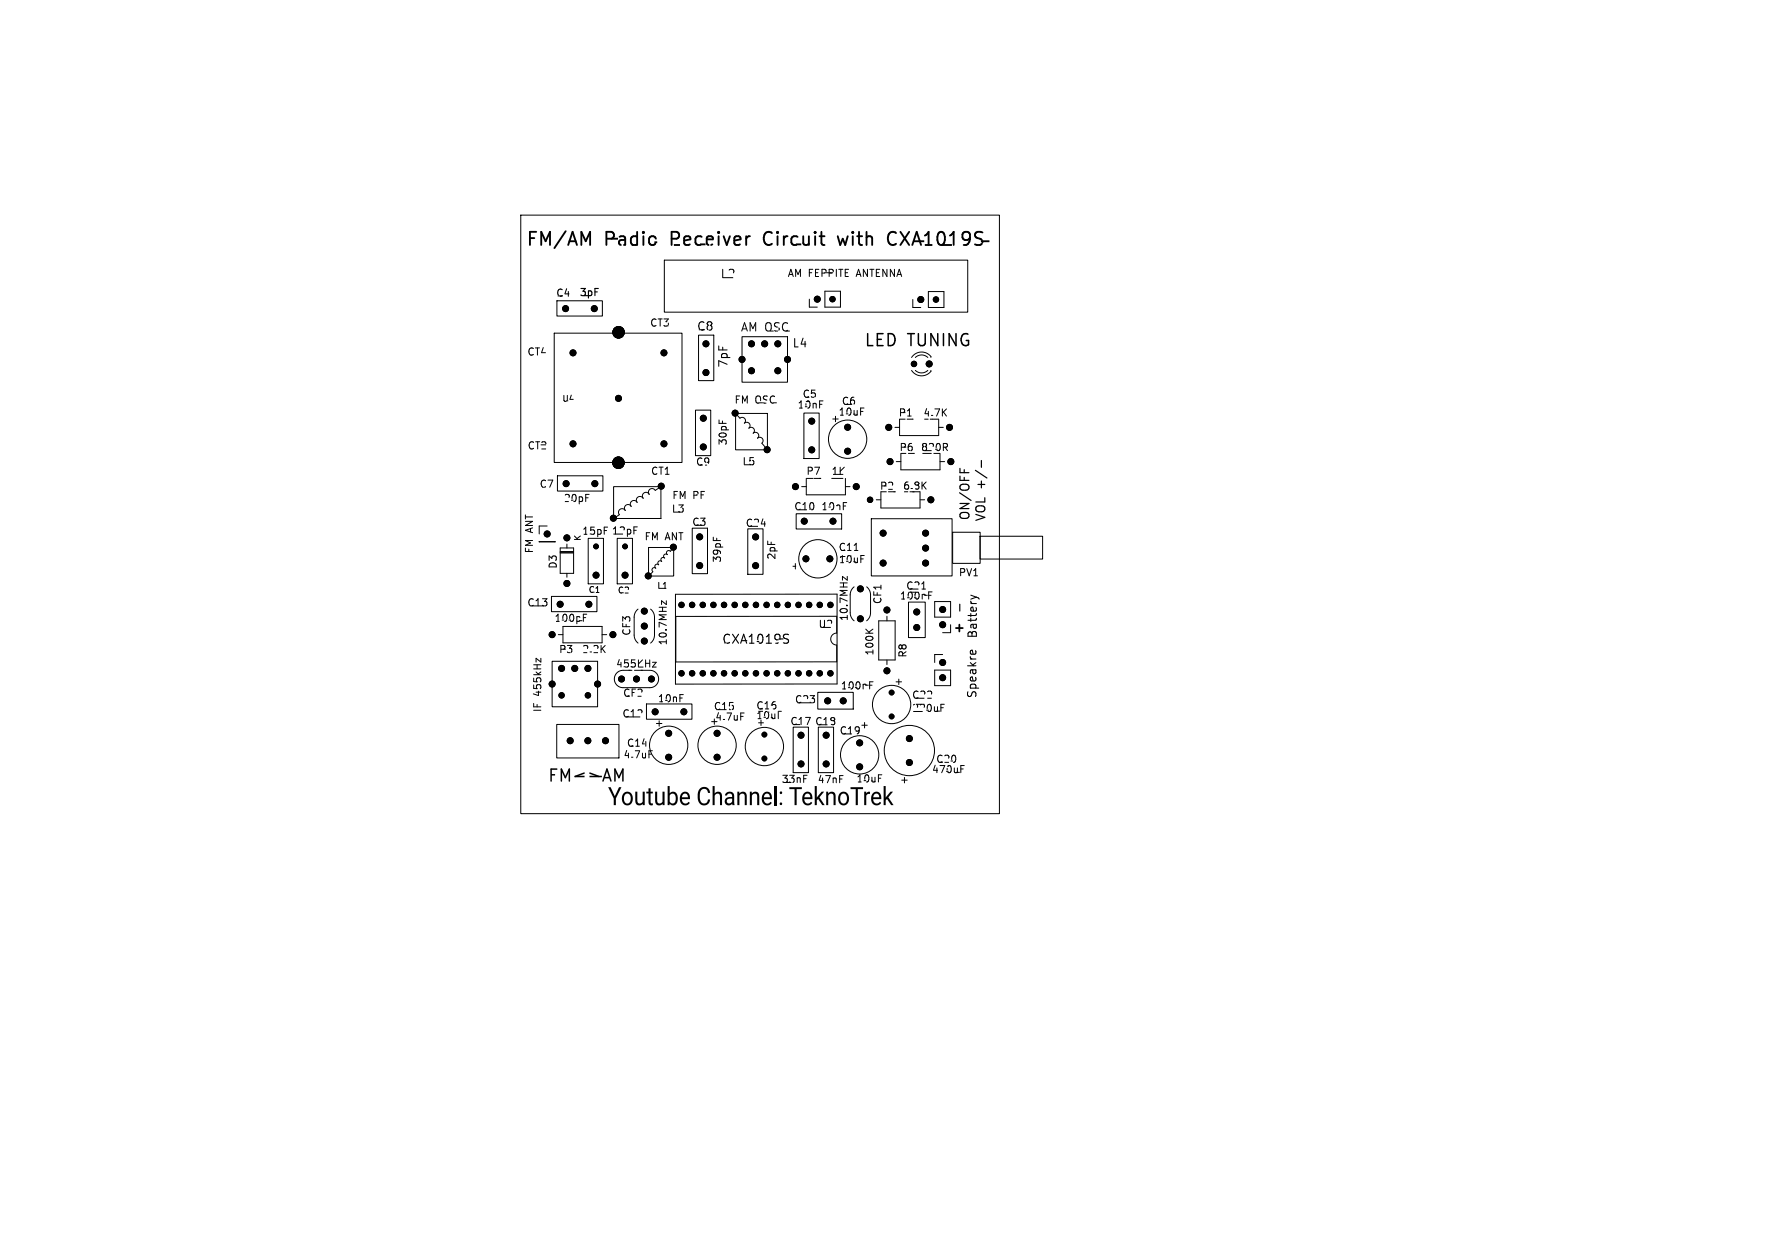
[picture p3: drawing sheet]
<svg xmlns="http://www.w3.org/2000/svg" width="297mm" height="210mm" viewBox="0 0 297 210" stroke-linecap="round" stroke-linejoin="round" font-family="sans-serif">
<path d="M103.4 129.9l.7-1.4v2" fill="none" stroke="#000" stroke-width=".25"/>
<path d="M140 39.5l.4 1.4M149.3 38.7a1.15 1.15 0 0 0-1 .9 1.15 1.15 0 0 0 .5 1.2l.5 .1M97.9 40.3l.7-1.6v2.2" fill="none" stroke="#000" stroke-width=".31"/>
<g fill="none" stroke="#000" stroke-width=".17">
<path d="M87 35.9h80v100h-80zM92.6 55.7h21.4v21.6h-21.4zM93.1 50.3h7.6v2.5h-7.6zM111 43.5h50.7v8.7h-50.7zM116.8 56h2.5v7.6h-2.5zM124 56.3h7.6v7.6h-7.6zM135.3 50v1.3h1.3M137.9 48.7h2.6v2.6h-2.6zM152.4 59.7a1.99 1.99 0 0 1 3.2-.1v.1M152.6 50v1.4h1.3M153 59.7a1.5 1.5 0 0 1 2.1 0M155.2 48.7h2.6v2.7h-2.6z"/>
<path d="M93.2 79.5h7.6v2.5h-7.6zM116.2 68.5h2.6v7.6h-2.6zM122.9 69.1h5.4v6.1h-5.4zM122.9 69.1l.8 .8a.55 .55 0 0 1 .8 0 .55 .55 0 0 1-.1 .8M124.4 70.7h.1a.55 .55 0 0 1 .7 .1 .55 .55 0 0 1 0 .7 .55 .55 0 0 1 .8 .1 .55 .55 0 0 1-.1 .8 .56 .56 0 0 1 .8 0 .56 .56 0 0 1-.1 .8 .55 .55 0 0 1 .8 .1 .55 .55 0 0 1-.1 .7l1 1.2M134.4 69h2.5v7.6h-2.5zM134.8 79.9v2.8h6.5v-2.8M149.6 71.4h.8M149.8 77.1h.8M150.4 70v2.8h6.5v-2.8M150.6 75.8v2.7h6.5v-2.7M151.6 70h1.1"/>
<path d="M152.4 61.9a1.99 1.99 0 0 0 3.2 .1v-.1M153 61.9a1.5 1.5 0 0 0 2.1 0M156.9 71.4h.8M157.1 77.1h.8M90.1 90.5h2.7zM91.4 87.9h-1.3v1.3M92.2 99.6h7.6v2.6h-7.6zM93.6 91.6h2.3v4.2h-2.3zM93.6 92.2h2.3M93.6 92.3h2.3M93.6 92.4h2.3M94.8 90.9v.7"/>
<path d="M94.8 95.8v.6M98.3 89.9h2.6v7.6h-2.6zM102.6 81.3h7.9v5.3h-7.9zM103.2 89.9h2.5v7.6h-2.5zM106.5 83.9a.6 .6 0 0 0-.9-.2 .6 .6 0 0 0-.1 .9 .61 .61 0 0 0-.9-.2 .61 .61 0 0 0-.1 .9 .61 .61 0 0 0-.9-.2 .61 .61 0 0 0-.1 .9l-.9 .6M108.4 91.5h4.2v4.7h-4.2zM108.5 82.6a.61 .61 0 0 0-.9-.2 .61 .61 0 0 0-.1 .9 .61 .61 0 0 0-.9-.2 .61 .61 0 0 0-.1 .8M109.1 95.5l-.7 .7M110.5 81.3l-1 .6a.61 .61 0 0 0-.9-.2 .61 .61 0 0 0-.1 .9M111.1 93.2l-.2-.1-.3 .1-.1 .3 .1 .3-.3-.1-.3 .2 .1 .5-.3-.1-.2 .1-.1 .3 .1 .2-.3-.1-.3 .3 .1 .4M111.5 92.7l-.2-.1-.3 .1-.1 .3 .1 .2M112 92.1l-.2-.1-.3 .1-.1 .3 .1 .2"/>
<path d="M112.6 91.5l-.6 .6M112.9 99.3h27v15h-27zM115.7 88.2h2.6v7.6h-2.6zM125 88.4h2.5v7.6h-2.5zM133.1 85.8h7.6v2.6h-7.6zM134 81.3h.8M141.3 81.3h.8M141.6 96.3v.6l-.8-.6v.6M142.8 98l-.5 .6-.2 .8v3.3l.2 .5 .5 .5M142.8 92h.6M144.8 98l.5 .7 .2 .7v3.2l-.3 .7-.4 .4M145.6 86.7h13.5v9.5h-13.5z"/>
<path d="M146.5 83.5h.7M147.2 82.1v2.8h6.6v-2.8M148.4 82.2h1.3M153.8 83.5h.7M154 98.4h.7M155.2 99.5h.4M155.2 98.9h.6M159.2 88.9h4.6v5.2h-4.6zM162.3 99.4l.9 .4M163.2 99.8l-.9 .3M163.2 99.8l.4 .2M163.8 89.6h10.5v3.8h-10.5z"/>
<path d="M90.4 110v.6l-.8-.6v.6M92.3 110.5h7.6v7.6h-7.6zM93.3 106h.8M94.1 104.7h6.5v2.7h-6.5zM97.5 103.2h.4M97.5 102.6h.6M100.6 106h.8M104.1 112a1.45 1.45 0 0 0-1.4 1.4 1.45 1.45 0 0 0 1.4 1.5h4.5a1.45 1.45 0 0 0 1.5-1.5 1.45 1.45 0 0 0-1.5-1.4M106.6 101.8l-.4 .5-.2 .8v3.3l.2 .6 .4 .4M108 117.6h7.7v2.6h-7.7zM108.7 101.8l.5 .6 .2 .7v3.2l-.3 .7-.4 .4M109 110.6h.7l-.7 .8h.7"/>
<path d="M111.4 100.4v.6l-.8-.6v.6M113 103h26.8v2.8a1 1 0 0 0-1 1 1 1 0 0 0 1 1v2.8h-26.8zM123.8 119.1h.6M136.7 115.7h5.9v2.8h-5.9zM144.7 105.1l.7 .7M145.3 114.5h.4M145.3 113.9h.6M145.9 105.1l-.7 .5M146.9 103.7h2.7v6.6h-2.7zM148.2 103v.7M148.2 110.3v.7M151.8 100.6h2.8v5.9h-2.8z"/>
<path d="M156.2 100.5h2.7v2.6h-2.7zM156.2 112h2.7v2.6h-2.7zM157.3 118.2h.4M157.3 117.7h.5M157.5 109.4h-1.3v1.3M158.9 104.4v1.3h-1.4M162.2 109.1v-.4l.3-.1 .1 .7M163 108.7l.1 .4M93.1 121h10.3v5.6h-10.3zM108.5 125.4h.5M132.6 121.5h2.5v7.6h-2.5zM136.8 121.5h2.5v7.6h-2.5z"/>
<path d="M160.6 128.5h.4M160.6 127.9h.6"/>
<circle cx="141.7" cy="73.4" r="3.2"/>
<circle cx="136.7" cy="93.4" r="3.2"/>
<circle cx="149" cy="117.7" r="3.2"/>
<circle cx="111.8" cy="124.5" r="3.2"/>
<circle cx="119.8" cy="124.5" r="3.2"/>
<circle cx="127.8" cy="124.7" r="3.2"/>
<circle cx="143.7" cy="126.1" r="3.2"/>
<circle cx="152" cy="125.4" r="4.2"/>
</g>
<g fill="#000">
<path d="M101.6 131.5h.5l.7 1.5 .7-1.5h.4l-1 1.9v1.1h-.3v-1.1zM104.2 132.6a.96 .96 0 0 1 1.2-.1 .96 .96 0 0 1 .4 1.1 .92 .92 0 0 1-1 1 .92 .92 0 0 1-.9-1.2h.4a.61 .61 0 0 0 .6 .9 .61 .61 0 0 0 .5-.9 .61 .61 0 0 0-.6-.8 .61 .61 0 0 0-.5 .8h-.4l.1-.5zM106.2 132.3h.3v1.4a.46 .46 0 0 0 .4 .5 .46 .46 0 0 0 .5-.3v-1.6h.4v2.2h-.4v-.2a.7 .7 0 0 1-.8 .2 .7 .7 0 0 1-.4-.8zM108.4 131.7h.3v.6h.4v.3h-.4v1.4l.1 .2h.3v.3a.5 .5 0 0 1-.5 0 .5 .5 0 0 1-.2-.5v-1.4h-.4v-.3h.4zM109.5 132.3h.3v1.4a.46 .46 0 0 0 .4 .5 .46 .46 0 0 0 .5-.3v-1.6h.4v2.2h-.4v-.2a.7 .7 0 0 1-.8 .2 .7 .7 0 0 1-.4-.8zM111.6 131.3h.3v1.2a.82 .82 0 0 1 1.1-.1 .82 .82 0 0 1 .3 1 .82 .82 0 0 1-.3 1 .82 .82 0 0 1-1.1-.1v.2h-.3v-1.6h.3v1a.52 .52 0 0 0 .7 .3 .52 .52 0 0 0 .3-.6 .65 .65 0 0 0 0-.7 .65 .65 0 0 0-.8-.2l-.2 .2h-.3zM114 132.5a.84 .84 0 0 1 1-.1 .84 .84 0 0 1 .3 1v.1h-1.3a.61 .61 0 0 0 .3 .7 .61 .61 0 0 0 .8-.2l.2 .1a.96 .96 0 0 1-1.3 .3 .96 .96 0 0 1-.4-1.2h1.4a.52 .52 0 0 0-.5-.6 .52 .52 0 0 0-.5 .6h-.4zM117 131.7a.99 .99 0 0 1 1.1-.2 .99 .99 0 0 1 .6 1h-.4a.69 .69 0 0 0-.8-.7 .69 .69 0 0 0-.5 .9v.5a.78 .78 0 0 0 .2 .8 .78 .78 0 0 0 .9 .1l.2-.5h.4a1.05 1.05 0 0 1-1.2 1 1.05 1.05 0 0 1-.9-1.3l.1-.9zM119.1 131.3h.3v1.3a.67 .67 0 0 1 .9-.3 .67 .67 0 0 1 .4 .8v1.4h-.4v-1.4a.45 .45 0 0 0-.4-.5 .45 .45 0 0 0-.5 .3v1.6h-.3zM121.4 132.5a.78 .78 0 0 1 .8-.2 .78 .78 0 0 1 .5 .7l.1 1.5h-.4v-.2a.69 .69 0 0 1-.8 .2 .69 .69 0 0 1-.5-.7h.4a.46 .46 0 0 0 .4 .4 .46 .46 0 0 0 .5-.3v-.5l-.6 .1-.2 .1-.1 .2h-.4a.88 .88 0 0 1 1.3-.6 .45 .45 0 0 0-.3-.6 .45 .45 0 0 0-.6 .3h-.3zM123.2 132.3h.4v.3a.68 .68 0 0 1 .8-.3 .68 .68 0 0 1 .4 .8v1.4h-.3v-1.4a.45 .45 0 0 0-.4-.5 .45 .45 0 0 0-.5 .3v1.6h-.4zM125.3 132.3h.3l.1 .3a.68 .68 0 0 1 .8-.3 .68 .68 0 0 1 .4 .8v1.4h-.3v-1.4a.45 .45 0 0 0-.4-.5 .45 .45 0 0 0-.5 .3v1.6h-.4z"/>
<path d="M127.7 132.5a.84 .84 0 0 1 1-.1 .84 .84 0 0 1 .3 1v.1h-1.3a.61 .61 0 0 0 .3 .7 .61 .61 0 0 0 .8-.2l.2 .1a.96 .96 0 0 1-1.3 .3 .96 .96 0 0 1-.4-1.2h1.4a.52 .52 0 0 0-.5-.6 .52 .52 0 0 0-.5 .6h-.4zM131.9 131.5h2.1v.3h-.9v2.7h-.3v-2.7h-.9zM134.5 132.5a.84 .84 0 0 1 1-.1 .84 .84 0 0 1 .3 1v.1h-1.4a.61 .61 0 0 0 .4 .7 .61 .61 0 0 0 .7-.2l.3 .1a.96 .96 0 0 1-1.3 .3 .96 .96 0 0 1-.4-1.2h1.3a.52 .52 0 0 0-.5-.6 .52 .52 0 0 0-.5 .6h-.3zM136.2 131.3h.3v2l.8-1h.4l-.7 .9 .8 1.3h-.4l-.7-1-.2 .2v.8h-.3zM138.1 132.3h.3v.3a.68 .68 0 0 1 .8-.3 .68 .68 0 0 1 .5 .8v1.4h-.4v-1.4a.45 .45 0 0 0-.4-.5 .45 .45 0 0 0-.5 .3v1.6h-.3zM140.4 132.6a.96 .96 0 0 1 1.1-.1 .96 .96 0 0 1 .4 1.1 .92 .92 0 0 1-1 1 .92 .92 0 0 1-.8-1.2h.3a.61 .61 0 0 0 .6 .9 .61 .61 0 0 0 .6-.9 .61 .61 0 0 0-.6-.8 .61 .61 0 0 0-.6 .8h-.3v-.5zM142.2 131.5h2v.3h-.8v2.7h-.4v-2.7h-.8zM144.4 132.3h.4v.3l.3-.3h.3v.3l-.4 .1-.2 .2v1.6h-.4zM146 132.5a.84 .84 0 0 1 1-.1 .84 .84 0 0 1 .3 1v.1h-1.4a.61 .61 0 0 0 .4 .7 .61 .61 0 0 0 .8-.2l.2 .1a.96 .96 0 0 1-1.3 .3 .96 .96 0 0 1-.4-1.2h1.4a.52 .52 0 0 0-.5-.6 .52 .52 0 0 0-.5 .6h-.4zM147.7 131.3h.3v2l.8-1h.5l-.8 .9 .8 1.3h-.4l-.7-1-.2 .2v.8h-.3z"/>
<circle cx="130.5" cy="134.3" r=".22"/>
<circle cx="130.5" cy="132.4" r=".22"/>
</g>
<path d="M129.6 131.3v3.2" fill="none" stroke="#000" stroke-width=".34"/>
<path d="M160.4 78.3v.7M164 76.9v1.2M160.4 100.9v1.2" fill="none" stroke="#000" stroke-width=".2"/>
<path d="M131.2 106h.6M131.5 106.7l.3 .3-.1 .3-.2 .2" fill="none" stroke="#000" stroke-width=".19"/>
<g fill="#000" stroke="#000" stroke-width=".17">
<circle cx="94.5" cy="51.6" r=".5"/>
<circle cx="95.8" cy="59" r=".5"/>
<circle cx="99.3" cy="51.6" r=".5"/>
<circle cx="103.4" cy="55.5" r=".95"/>
<circle cx="111" cy="59" r=".5"/>
<circle cx="118" cy="57.4" r=".5"/>
<circle cx="125.6" cy="57.4" r=".5"/>
<circle cx="127.8" cy="57.4" r=".5"/>
<circle cx="130" cy="57.4" r=".5"/>
<circle cx="136.6" cy="50" r=".5"/>
<circle cx="139.1" cy="50" r=".45"/>
<circle cx="153.9" cy="50" r=".5"/>
<circle cx="156.4" cy="50" r=".45"/>
<circle cx="95.8" cy="74.2" r=".5"/>
<circle cx="103.4" cy="77.3" r=".95"/>
<circle cx="103.4" cy="66.6" r=".5"/>
<circle cx="111" cy="74.2" r=".5"/>
<circle cx="117.5" cy="74.7" r=".5"/>
<circle cx="117.5" cy="69.9" r=".5"/>
<circle cx="118" cy="62.2" r=".5"/>
<circle cx="122.9" cy="69" r=".5"/>
<circle cx="124" cy="60.1" r=".5"/>
<circle cx="125.6" cy="61.9" r=".5"/>
<circle cx="128.2" cy="75.1" r=".5"/>
<circle cx="130" cy="61.9" r=".5"/>
<circle cx="131.6" cy="60.1" r=".5"/>
<circle cx="135.7" cy="75.2" r=".5"/>
<circle cx="135.7" cy="70.4" r=".5"/>
<circle cx="141.7" cy="71.4" r=".5"/>
<circle cx="141.7" cy="75.4" r=".5"/>
<circle cx="148.5" cy="71.4" r=".5"/>
<circle cx="148.8" cy="77.1" r=".5"/>
<circle cx="152.8" cy="60.8" r=".45"/>
<circle cx="155.3" cy="60.8" r=".5"/>
<circle cx="158.7" cy="71.4" r=".5"/>
<circle cx="158.9" cy="77.1" r=".5"/>
<circle cx="91.5" cy="89.2" r=".5"/>
<circle cx="94.6" cy="80.8" r=".5"/>
<circle cx="94.7" cy="97.5" r=".5"/>
<circle cx="94.7" cy="89.9" r=".5"/>
<circle cx="99.4" cy="80.8" r=".5"/>
<circle cx="99.6" cy="96.1" r=".5"/>
<circle cx="99.6" cy="91.3" r=".4"/>
<circle cx="102.5" cy="86.6" r=".5"/>
<circle cx="104.5" cy="91.3" r=".4"/>
<circle cx="104.5" cy="96.1" r=".5"/>
<circle cx="108.3" cy="96.2" r=".5"/>
<circle cx="110.5" cy="81.2" r=".5"/>
<circle cx="112.5" cy="91.4" r=".5"/>
<circle cx="116.9" cy="94.5" r=".5"/>
<circle cx="116.9" cy="89.7" r=".5"/>
<circle cx="126.3" cy="89.7" r=".5"/>
<circle cx="126.3" cy="94.5" r=".5"/>
<circle cx="133" cy="81.3" r=".5"/>
<circle cx="134.4" cy="87.1" r=".5"/>
<circle cx="134.7" cy="93.4" r=".5"/>
<circle cx="138.7" cy="93.4" r=".5"/>
<circle cx="139.2" cy="87.1" r=".5"/>
<circle cx="143.1" cy="81.3" r=".5"/>
<circle cx="143.8" cy="98.4" r=".5"/>
<circle cx="145.4" cy="83.5" r=".45"/>
<circle cx="147.6" cy="94.1" r=".5"/>
<circle cx="147.6" cy="89.1" r=".5"/>
<circle cx="154.7" cy="89.1" r=".5"/>
<circle cx="154.7" cy="94.1" r=".5"/>
<circle cx="154.7" cy="91.6" r=".5"/>
<circle cx="155.6" cy="83.5" r=".5"/>
<circle cx="92.3" cy="106" r=".5"/>
<circle cx="92.3" cy="114.3" r=".5"/>
<circle cx="93.6" cy="101" r=".5"/>
<circle cx="93.9" cy="111.7" r=".5"/>
<circle cx="93.9" cy="116.2" r=".45"/>
<circle cx="96.1" cy="111.7" r=".5"/>
<circle cx="98.3" cy="111.7" r=".5"/>
<circle cx="98.3" cy="116.2" r=".45"/>
<circle cx="98.4" cy="101" r=".5"/>
<circle cx="99.9" cy="114.3" r=".5"/>
<circle cx="102.4" cy="106" r=".5"/>
<circle cx="103.9" cy="113.4" r=".5"/>
<circle cx="106.4" cy="113.4" r=".5"/>
<circle cx="107.7" cy="104.6" r=".5"/>
<circle cx="107.7" cy="107.1" r=".5"/>
<circle cx="107.7" cy="102.1" r=".5"/>
<circle cx="108.9" cy="113.4" r=".5"/>
<circle cx="109.5" cy="118.9" r=".5"/>
<circle cx="113.9" cy="112.5" r=".45"/>
<circle cx="113.9" cy="101.1" r=".45"/>
<circle cx="114.3" cy="118.9" r=".5"/>
<circle cx="115.7" cy="101.1" r=".45"/>
<circle cx="115.7" cy="112.5" r=".45"/>
<circle cx="117.5" cy="101.1" r=".45"/>
<circle cx="117.5" cy="112.5" r=".45"/>
<circle cx="119.2" cy="101.1" r=".45"/>
<circle cx="119.2" cy="112.5" r=".45"/>
<circle cx="121" cy="112.5" r=".45"/>
<circle cx="121" cy="101.1" r=".45"/>
<circle cx="122.8" cy="101.1" r=".45"/>
<circle cx="122.8" cy="112.5" r=".45"/>
<circle cx="124.6" cy="101.1" r=".45"/>
<circle cx="124.6" cy="112.5" r=".45"/>
<circle cx="126.3" cy="112.5" r=".45"/>
<circle cx="126.3" cy="101.1" r=".45"/>
<circle cx="128.1" cy="101.1" r=".45"/>
<circle cx="128.1" cy="112.5" r=".45"/>
<circle cx="129.9" cy="112.5" r=".45"/>
<circle cx="129.9" cy="101.1" r=".45"/>
<circle cx="131.7" cy="112.5" r=".45"/>
<circle cx="131.7" cy="101.1" r=".45"/>
<circle cx="133.5" cy="112.5" r=".45"/>
<circle cx="133.5" cy="101.1" r=".45"/>
<circle cx="135.2" cy="101.1" r=".45"/>
<circle cx="135.2" cy="112.5" r=".45"/>
<circle cx="137" cy="112.5" r=".45"/>
<circle cx="137" cy="101.1" r=".45"/>
<circle cx="138.3" cy="117.1" r=".5"/>
<circle cx="138.8" cy="112.5" r=".45"/>
<circle cx="138.8" cy="101.1" r=".45"/>
<circle cx="140.9" cy="117.1" r=".5"/>
<circle cx="143.8" cy="103.4" r=".5"/>
<circle cx="148.2" cy="101.9" r=".5"/>
<circle cx="148.2" cy="112.1" r=".5"/>
<circle cx="149" cy="115.7" r=".4"/>
<circle cx="149" cy="119.7" r=".4"/>
<circle cx="153.2" cy="102.2" r=".5"/>
<circle cx="153.2" cy="104.8" r=".5"/>
<circle cx="157.5" cy="101.8" r=".5"/>
<circle cx="157.5" cy="104.4" r=".5"/>
<circle cx="157.6" cy="110.7" r=".5"/>
<circle cx="157.6" cy="113.2" r=".5"/>
<circle cx="95.3" cy="123.8" r=".5"/>
<circle cx="98.3" cy="123.8" r=".5"/>
<circle cx="101.2" cy="123.8" r=".5"/>
<circle cx="111.8" cy="126.5" r=".5"/>
<circle cx="111.8" cy="122.5" r=".5"/>
<circle cx="119.8" cy="126.5" r=".5"/>
<circle cx="119.9" cy="122.5" r=".5"/>
<circle cx="127.8" cy="126.7" r=".4"/>
<circle cx="127.8" cy="122.7" r=".4"/>
<circle cx="133.9" cy="127.6" r=".5"/>
<circle cx="133.9" cy="122.8" r=".5"/>
<circle cx="138.1" cy="127.6" r=".5"/>
<circle cx="138.1" cy="122.8" r=".5"/>
<circle cx="143.7" cy="128.1" r=".5"/>
<circle cx="143.7" cy="124.1" r=".5"/>
<circle cx="152" cy="123.4" r=".5"/>
<circle cx="152" cy="127.4" r=".5"/>
</g>
<g font-size="3.1">
<text x="87.8" y="41.5">FM/AM</text>
<text x="101.1" y="41.5">Radio</text>
<text x="112.5" y="41.5">Receiver</text>
<text x="128.5" y="41.5">Circuit</text>
<text x="141.4" y="41.5">with</text>
<text x="150.2" y="41.5">CXA1019S</text>
</g>
<g font-size="2.8">
<text x="144.4" y="58">LED TUNING</text>
<text x="91.5" y="130.8">FM&lt;&gt;AM</text>
</g>
<g font-size="2.1">
<text x="162.1" y="87" transform="rotate(-90 162.1 87)">ON/OFF</text>
<text x="164.8" y="87.2" transform="rotate(-90 164.8 87.2)">VOL +/-</text>
<text x="120.6" y="107.8">CXA1019S</text>
<text x="161.5" y="104.2" transform="rotate(-180 161.5 104.2)">+</text>
</g>
<g font-size="1.9">
<text x="120.4" y="46.7">L2</text>
<text x="116.4" y="55.5">C8</text>
<text x="123.8" y="55.6">AM OSC</text>
<text x="132.4" y="58.3">L4</text>
<text x="121.9" y="61.5" transform="rotate(-90 121.9 61.5)">7pF</text>
<text x="163.4" y="106.7" transform="rotate(-90 163.4 106.7)">Battery</text>
<text x="163.3" y="116.8" transform="rotate(-90 163.3 116.8)">Speakre</text>
</g>
<g font-size="1.7">
<text x="131.6" y="46.4">AM FERRITE ANTENNA</text>
<text x="92.8" y="49.8">C4</text>
<text x="96.8" y="49.7">3pF</text>
<text x="88.1" y="59.5">CT4</text>
<text x="108.6" y="54.6">CT3</text>
<text x="122.7" y="67.5">FM OSC</text>
<text x="133.2" y="68.5">10nF</text>
<text x="134.1" y="66.7">C5</text>
<text x="139" y="69.2" transform="rotate(90 139 69.2)">+</text>
<text x="140.1" y="69.6">10uF</text>
<text x="140.6" y="67.8">C6</text>
<text x="150.1" y="69.8">R1</text>
<text x="154.3" y="69.8">4.7K</text>
<text x="88.1" y="75.2">CT2</text>
<text x="116.2" y="78">C9</text>
<text x="121.7" y="74.5" transform="rotate(-90 121.7 74.5)">30pF</text>
<text x="124" y="77.9">L5</text>
<text x="150.3" y="75.6">R6</text>
<text x="153.9" y="75.6">820R</text>
<text x="90.2" y="81.6">C7</text>
<text x="108.7" y="79.4">CT1</text>
<text x="112.3" y="83.5">FM RF</text>
<text x="134.7" y="79.5">R7</text>
<text x="138.9" y="79.5">1K</text>
<text x="147" y="82">R2</text>
<text x="150.9" y="82">6.8K</text>
<text x="94.1" y="84.1">20pF</text>
<text x="97.2" y="89.5">15pF 12pF</text>
<text x="112.3" y="85.8">L3</text>
<text x="115.6" y="88">C3</text>
<text x="124.6" y="88.2">C24</text>
<text x="132.7" y="85.4">C10</text>
<text x="137.2" y="85.4">10nF</text>
<text x="89.2" y="92.5" transform="rotate(-90 89.2 92.5)">FM ANT</text>
<text x="93.3" y="95.1" transform="rotate(-90 93.3 95.1)">D3</text>
<text x="107.6" y="90.5">FM ANT</text>
<text x="120.7" y="94.1" transform="rotate(-90 120.7 94.1)">39pF</text>
<text x="129.8" y="93.6" transform="rotate(-90 129.8 93.6)">2pF</text>
<text x="132.1" y="95.2">+</text>
<text x="140.1" y="92.2">C11</text>
<text x="140.1" y="94.3">10uF</text>
<text x="88.1" y="101.4">C13</text>
<text x="147.5" y="101" transform="rotate(-90 147.5 101)">CF1</text>
<text x="150.3" y="100.4">100nF</text>
<text x="151.4" y="98.7">C21</text>
<text x="160.2" y="96.5">RV1</text>
<text x="92.6" y="104.1">100pF</text>
<text x="105.6" y="106.3" transform="rotate(-90 105.6 106.3)">CF3</text>
<text x="111.6" y="107.9" transform="rotate(-90 111.6 107.9)">10.7MHz</text>
<text x="136.7" y="105.1">U2</text>
<text x="141.9" y="103.8" transform="rotate(-90 141.9 103.8)">10.7MHz</text>
<text x="93.4" y="109.3">R3</text>
<text x="97.2" y="109.3">2.2K</text>
<text x="102.9" y="111.7">455KHz</text>
<text x="146.2" y="109.6" transform="rotate(-90 146.2 109.6)">100K</text>
<text x="149.6" y="113.1" transform="rotate(90 149.6 113.1)">+</text>
<text x="151.7" y="110" transform="rotate(-90 151.7 110)">R8</text>
<text x="90.7" y="119.1" transform="rotate(-90 90.7 119.1)">IF</text>
<text x="90.7" y="116.3" transform="rotate(-90 90.7 116.3)">455kHz</text>
<text x="104.1" y="116.6">CF2</text>
<text x="109.9" y="117.5">10nF</text>
<text x="118.8" y="119.7" transform="rotate(90 118.8 119.7)">+</text>
<text x="119.3" y="118.8">C15</text>
<text x="126.3" y="118.7">C16</text>
<text x="126.6" y="119.9" transform="rotate(90 126.6 119.9)">+</text>
<text x="132.8" y="117.7">C23</text>
<text x="140.4" y="115.4">100nF</text>
<text x="152.4" y="119.1">220uF</text>
<text x="152.4" y="116.9">C22</text>
<text x="103.9" y="120.1">C12</text>
<text x="104.7" y="125">C14</text>
<text x="109.6" y="120" transform="rotate(90 109.6 120)">+</text>
<text x="119.5" y="120.6">4.7uF</text>
<text x="126.3" y="120.3">10uF</text>
<text x="132" y="121.3">C17 C18</text>
<text x="140.3" y="122.9">C19</text>
<text x="143.9" y="120.3" transform="rotate(90 143.9 120.3)">+</text>
<text x="104.1" y="126.9">4.7uF</text>
<text x="130.6" y="131">33nF</text>
<text x="136.6" y="131.1">47nF</text>
<text x="143.1" y="130.9">10uF</text>
<text x="151.8" y="131.2" transform="rotate(-90 151.8 131.2)">+</text>
<text x="155.7" y="129.4">470uF</text>
<text x="156.4" y="127.6">C20</text>
</g>
<g font-size="1.4">
<text x="94" y="67.3">U4</text>
<text x="97.3" y="90.5" transform="rotate(-90 97.3 90.5)">K</text>
<text x="98.4" y="99.2">C1</text>
<text x="103.2" y="99.3">C2</text>
<text x="109.8" y="98.5">L1</text>
</g>
</svg>
